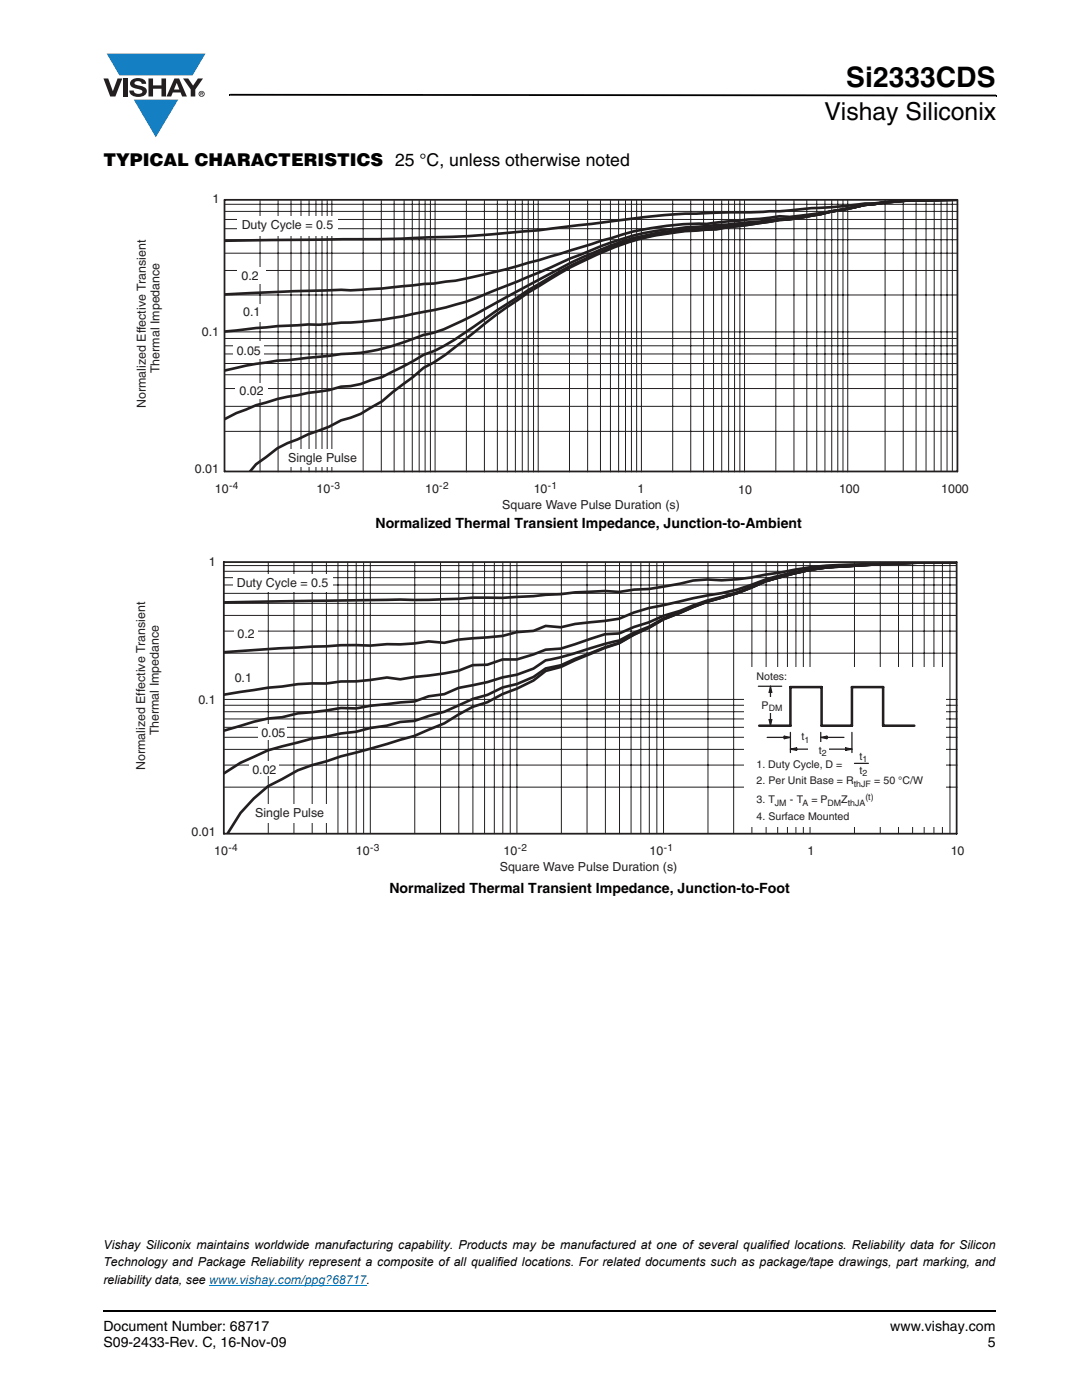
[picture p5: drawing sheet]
<svg xmlns="http://www.w3.org/2000/svg" width="216mm" height="279mm" viewBox="0 0 216 279" stroke-linecap="round" stroke-linejoin="round" font-family="sans-serif">
<path d="M20.5 261.5h.1v.4h-.1z" fill="#000"/>
<path d="M20.6 261.7h178.2" fill="none" stroke="#000" stroke-width=".36"/>
<path d="M20.6 10.7h20.4v16.7h-20.4z" fill="#fff"/>
<g fill="#147fc3">
<path d="M21.3 10.7h19.7l-2.6 4.4h-3.8h-10.8z"/>
<path d="M26.7 19.9h8.9l-4.5 7.5z"/>
</g>
<g fill="#231f20">
<path d="M20.6 15.7h1l.9 2.5 1-2.5h.9l-1.4 3.6h-1z"/>
<path d="M24.6 15.7h.9v3.6h-.9z"/>
<path d="M26.3 16a2.1 2.1 0 0 1 2.8 .3l.1 .4h-.9a.79 .79 0 0 0-.7-.5 .79 .79 0 0 0-.8 .4l.3 .3 1 .2a1.08 1.08 0 0 1 1.2 1.1 1.08 1.08 0 0 1-1.1 1.1 1.73 1.73 0 0 1-2.4-1.2h.9a.96 .96 0 0 0 .8 .6 .96 .96 0 0 0 .9-.4 1.31 1.31 0 0 0-1.2-.6 1.03 1.03 0 0 1-1.1-.6 1.03 1.03 0 0 1 .2-1.1z"/>
<path d="M29.6 15.7h.9v1.3h1.7v-1.3h.9v3.6h-.9v-1.6h-1.7v1.6h-.9z"/>
<path d="M36.5 15.7h1.1l.9 1.4 1-1.4h1l-1.5 2.2v1.4h-.9v-1.4z"/>
<path d="M35.3 16.5l.5 1.4h-1.1zM34.8 15.7l-1.6 3.6h1l.3-.8h1.5l.3 .8h1l-1.6-3.6z"/>
<path d="M39.8 18.7a.46 .46 0 0 1 .9 0 .46 .46 0 0 1-.9 0zM39.6 18.7a.6 .6 0 0 0 1.2 0 .6 .6 0 0 0-1.2 0z"/>
<path d="M40.1 18.5h.2v.2h-.2zM40 18.4v.7h.1v-.3l.4 .3-.2-.3 .2-.2-.1-.2z"/>
</g>
<path d="M45.7 18.7h.2v.4h-.2zM45.9 18.7l152.9 .2v.3l-152.9-.1zM198.8 18.9h.1v.3h-.1z" fill="#000"/>
<path d="M41.7 256.5h31.4" fill="none" stroke="#007ec4" stroke-width=".2"/>
<path d="M27 38.4h166.3v63.8h-166.3z" fill="#fff"/>
<path d="M191 39.9h-2.1a107.6 107.6 0 0 0-16.4 1l-2.4 .6a246 246 0 0 1-31.2 4.2 53.3 53.3 0 0 0-22 5.3l-3.8 1.9-7.8 4.1a219.2 219.2 0 0 1-16.9 8.8l-1.9 .6a18.4 18.4 0 0 0-5.1 1.6 39.8 39.8 0 0 1-13.3 2.7l-6.6 .7a111.3 111.3 0 0 0-16.7 2.6M191 39.9h-2.1a106.8 106.8 0 0 0-16.4 1l-8.7 1.8a58.5 58.5 0 0 1-8.3 1.2l-7.2 1.1-6.5 .7a62.9 62.9 0 0 0-18.6 3.2 93.4 93.4 0 0 0-20 10.5l-4.1 2.6-3.9 2.7a58.4 58.4 0 0 1-8.6 5.4l-2.1 .7-2.1 1.3-6.2 3.2-2.2 .6-2 .7-2.1 .5-1.8 .1-2.4 .6-4.2 .6-6.2 1.2-4.2 1.3-3.9 1.5-2.4 1.3M191 39.9h-2.1a106.8 106.8 0 0 0-16.4 1l-8.7 1.8a58.5 58.5 0 0 1-8.3 1.2l-12.6 1.9a62.2 62.2 0 0 0-19.6 3.3l-1.2 .5a90.1 90.1 0 0 0-18.9 10.3 157.3 157.3 0 0 0-12.4 9.4l-1.9 1.5-2.3 1.5-2.1 1.1-2.1 1.9-4.1 3-2.1 1.8-4.2 2.5-3.9 1.3-2.4 1.3-4.2 1.5-6.2 2.8-4.2 3.2-1.2 1.4M191.1 39.9a170.7 170.7 0 0 0-21.7 1.1l-7.5 .5-6.3 .7-3.1 .1a291.8 291.8 0 0 0-23 .9l-13.6 1.7a323.5 323.5 0 0 1-34.9 2.7l-36.2 .4M191.1 39.9h-2a96.5 96.5 0 0 0-17.7 1.3l-5 .9-5 .7a25.1 25.1 0 0 1-5.8 .4l-3.9 .5-6.6 .5-4.1 .5a57.4 57.4 0 0 0-18.9 2.8l-8.3 2.5a196.5 196.5 0 0 1-22.9 6l-8.5 1a147 147 0 0 1-16.6 .9l-21 .9M191.1 39.9h-2a108.6 108.6 0 0 0-16.5 1l-8.7 1.8a44 44 0 0 1-8.3 1l-2 .2a232.2 232.2 0 0 1-16.9 1.5l-2 .3a52 52 0 0 0-18.9 5.1l-2 .8-10.5 4.6-4.1 1.6a65.2 65.2 0 0 1-16.8 4.9l-6.1 1.1-4.3 .4-3.9 .2-4.4 .4-2.2-.1-6.1 .4-10.6 1.1" fill="none" stroke="#231f20" stroke-width=".53"/>
<g fill="none" stroke="#231f20" stroke-width=".2">
<path d="M51.9 40v54.2M55.5 40v54.2M58.1 40v54.2M60.1 40v54.2M61.7 40v54.2M63 40v54.2M64.3 40v54.2M65.3 40v54.2M66.2 40v54.2M72.5 40v54.2M76.1 40v54.2M78.6 40v54.2"/>
<path d="M80.6 40v54.2M82.3 40v54.2M83.6 40v54.2M84.8 40v54.2M85.9 40v54.2M86.8 40v54.2M93.1 40v54.2M96.7 40v54.2M99.2 40v54.2M101.2 40v54.2M102.8 40v54.2M104.2 40v54.2"/>
<path d="M105.4 40v54.2M106.5 40v54.2M107.4 40v54.2M113.6 40v54.2M117.3 40v54.2M119.8 40v54.2M121.8 40v54.2M123.4 40v54.2M124.8 40v54.2M126 40v54.2M127 40v54.2M128 40v54.2"/>
<path d="M134.2 40v54.2M137.8 40v54.2M140.4 40v54.2M142.4 40v54.2M144 40v54.2M145.4 40v54.2M146.6 40v54.2M147.6 40v54.2M148.6 40v54.2M154.8 40v54.2M158.4 40v54.2M161 40v54.2"/>
<path d="M163 40v54.2M164.6 40v54.2M166 40v54.2M167.2 40v54.2M168.2 40v54.2M169.2 40v54.2M176.6 39.9v54.2M180.2 39.9v54.2M182.8 39.9v54.2M184.8 39.9v54.2M186.4 39.9v54.2M187.8 39.9v54.2"/>
<path d="M189 39.9v54.2M190 39.9v54.2M44.9 43.8h146.2M44.9 42.2h146.2M44.9 45.6h146.2M44.9 58.9h146.2M44.9 54h146.2M44.9 50.5h146.2M44.9 47.8h146.2M44.9 40.8h146.2M44.9 66.2h146M44.9 77.5h146"/>
<path d="M44.9 74.8h146M44.9 72.5h146M44.9 70.6h146M44.9 69h146M44.9 67.5h146M44.9 86.1h146M44.9 81.1h146"/>
</g>
<g fill="#fff">
<path d="M47.4 53.4h5.7v3.3h-5.7z"/>
<path d="M47.7 60.6h5.2v3.6h-5.2z"/>
<path d="M47.3 43.1h20.1v3.8h-20.1z"/>
<path d="M56.7 89.6h14.8v3.5h-14.8z"/>
<path d="M47 76.4h6.4v3.1h-6.4z"/>
<path d="M46.5 68.2h6.1v3.4h-6.1z"/>
</g>
<path d="M191 39.9h-146.2v54.2h146.2M191 39.9v54.2" fill="none" stroke="#231f20" stroke-width=".35"/>
<path d="M26.8 110.7h165.6v63.8h-165.6z" fill="#fff"/>
<path d="M190.8 112.2h-5.9l-11.7 .4a76.6 76.6 0 0 0-17.5 1.7l-2.9 .4a37.6 37.6 0 0 1-11.6 .9l-2.9 .3-2.6 .6-6.2 1-3 .2-3 .4-2.8-.2-5.9 .3-8.3 .8a98.3 98.3 0 0 1-12.2 .3l-8.8 .4h-5.6l-35.2 .5M190.8 112.2a314.8 314.8 0 0 0-28.3 1.3 56.5 56.5 0 0 0-12.6 3.2l-2.8 1-3.1 .7a109.3 109.3 0 0 0-11.6 2.4l-2.9 .5-3 .9-3 1.3-8.7 1-2.9 .7-3-.3-2.4 1-3.4 .3-2.8 .7-8.8 .8-2.8 .6-3.2-.3-2.8 .4-2.8 .2h-2.7l-3.3 .2-2.8-.1a500.9 500.9 0 0 0-26.4 1.5M190.8 112.2a314.1 314.1 0 0 0-27.1 1.2 81 81 0 0 0-10.9 2.6 55 55 0 0 1-11.6 3.8l-5.5 2.1-3.3 1-2.9 1.3-3 .9-3 1.3-2.8 .2-8.8 2.8-3 .3-2.4 .9-3.4 1h-2.8l-3 1.1h-3l-2.8 1.2-2.8 .5-8.8 1.2-2.7-.4-6.1 .8h-3.1l-2.9 .4-5.7 .1-3.1 .5-2.8 .2-8.8 1.4M190.8 112.2a280.3 280.3 0 0 0-28.3 1.4 63.5 63.5 0 0 0-15.4 4.8 54.9 54.9 0 0 0-11.4 3.8l-3.3 1.2-2.9 1.7-3 1.2-3 1.5-4.9 1.3a66.2 66.2 0 0 1-9.7 2.7l-2.4 1.6-3.4 1.3-2.8 .5-3 .9-5.8 1.2-2.8 1.2-3.2 .5-2.8 1-8.8 .8-2.8 .6-3.1-.1-2.9 .5-5.7 .6-3.1 .7-2.8 .3-2.9 .6-5.9 1.8M190.8 112.2a280.3 280.3 0 0 0-28.3 1.4 63.5 63.5 0 0 0-15.4 4.8l-5.9 1.7-2.9 1-5.9 2.5-2.9 1.6-3 1.4-3 1.7-2.8 .9-5.9 2.3-2.9 1.3-3 .6-2.4 1.7-3.4 1.4-2.8 .7-3 1.5-3 .8-5.6 2.5-6 1.9-2.8 .2-2.7 .7-3.3 .5-2.8 .7-3.1 .4-2.9 .6-2.8 .4-6 1.5-2.8 .8-5.5 2.5-3.3 2.2M190.8 112.2a280.3 280.3 0 0 0-28.3 1.4 63.5 63.5 0 0 0-15.4 4.8l-5.9 1.7-8.8 3.5-2.9 1.7-3 1.4-3 1.7a102.7 102.7 0 0 0-11.6 4.7l-3 .8-2.4 1.9-3.4 1.6-2.8 1.1-3 1.6-3 1-5.6 3.3-6 2.5-8.8 2.5-5.9 1.5-2.9 1-2.8 .8-2.9 1-5.9 3.2-2.9 2.5-2.6 2.8-2.7 4.3" fill="none" stroke="#231f20" stroke-width=".53"/>
<g fill="none" stroke="#231f20" stroke-width=".2">
<path d="M44.6 116.7h146.2M44.6 115.3h146.2M44.6 118.4h146.2M44.6 114h146.2M44.6 112.9h146.2M53.5 112.2v54.2M58.7 112.2v54.2M62.3 112.2v54.2M65.1 112.2v54.2M67.4 112.2v54.2M69.4 112.2v54.2M71.1 112.2v54.2"/>
<path d="M72.6 112.2v54.2M73.9 112.2v54.2M82.8 112.2v54.2M87.9 112.2v54.2M91.5 112.2v54.2M94.4 112.2v54.2M96.7 112.2v54.2M98.6 112.2v54.2M100.3 112.2v54.2M101.8 112.2v54.2M103.1 112.2v54.2M112 112.2v54.2"/>
<path d="M117.1 112.2v54.2M120.8 112.2v54.2M123.6 112.2v54.2M125.9 112.2v54.2M127.9 112.2v54.2M129.6 112.2v54.2M131.1 112.2v54.2M132.4 112.2v54.2M141.3 112.2v54.2M146.4 112.2v54.2M150 112.2v54.2M152.9 112.2v54.2"/>
<path d="M155.2 112.2v54.2M157.1 112.2v54.2M158.8 112.2v54.2M160.3 112.2v54.2M161.6 112.2v54.2M170.5 112.2v54.2M175.6 112.2v54.2M179.3 112.2v54.2M182.1 112.2v54.2M184.4 112.2v54.2M186.4 112.2v54.2M188 112.2v54.2"/>
<path d="M189.6 112.2v54.2M44.6 130.4h146.2M44.6 126h146.2M44.6 122.8h146.2M44.6 120.4h146.2M44.8 139.6h146.2M44.8 157.1h146.2M44.8 152.7h146.2M44.8 149.6h146.2M44.8 147.1h146.2M44.8 145.2h146.2M44.8 143.5h146.2"/>
<path d="M44.8 142h146.2M44.8 140.7h146.2"/>
</g>
<g fill="#fff">
<path d="M46.8 125.1h4.6v3.4h-4.6z"/>
<path d="M46.7 114.5h19.7v3.5h-19.7z"/>
<path d="M51 160.5h15.5v3.6h-15.5z"/>
<path d="M49.8 152h5.8v2.9h-5.8z"/>
<path d="M51.6 144.5h5.7v3.1h-5.7z"/>
</g>
<path d="M44.7 112.2v54.2M44.7 112.2h146.2v54.2h-146.2" fill="none" stroke="#231f20" stroke-width=".35"/>
<path d="M148.6 133.1h40.1v31.8h-40.1z" fill="#fff"/>
<path d="M151.3 137h4.7M157.7 146.2v4M163.8 146.2v2M170 146.2v4" fill="none" stroke="#231f20" stroke-width=".25"/>
<path d="M157.7 149.5l1.2-.2v.4z" fill="#231f20"/>
<path d="M157.7 149.5l1.2-.2v.4zM158.6 149.5h3.8" fill="none" stroke="#231f20" stroke-width=".25"/>
<path d="M168.7 149.3l1.3 .2-1.3 .2z" fill="#231f20"/>
<path d="M165.4 149.5h3.7M168.7 149.3l1.3 .2-1.3 .2z" fill="none" stroke="#231f20" stroke-width=".25"/>
<path d="M156.5 146.9l1.2 .3-1.2 .2z" fill="#231f20"/>
<path d="M153.1 147.2h3.7M156.5 146.9l1.2 .3-1.2 .2z" fill="none" stroke="#231f20" stroke-width=".25"/>
<path d="M163.8 147.2l1.2-.3v.5z" fill="#231f20"/>
<path d="M163.8 147.2l1.2-.3v.5zM164.6 147.2h3.8" fill="none" stroke="#231f20" stroke-width=".25"/>
<g fill="#fff">
<path d="M158.2 145.5h4.1v2.6h-4.1z"/>
<path d="M161.3 148.2h4v2.5h-4z"/>
</g>
<path d="M153.5 143.6h.5l-.3 1.2z" fill="#231f20"/>
<path d="M153.5 143.6h.5l-.3 1.2zM153.7 140.3v3.7" fill="none" stroke="#231f20" stroke-width=".25"/>
<path d="M153.7 137l.3 1.2h-.5z" fill="#231f20"/>
<path d="M153.7 137l.3 1.2h-.5zM153.7 137.8v3.6" fill="none" stroke="#231f20" stroke-width=".25"/>
<path d="M151.6 139.1h5.2v3.2h-5.2z" fill="#fff"/>
<path d="M151.5 144.8h6.2v-7.7h6.2v7.7h6.1v-7.7h6.2v7.7h6.2" fill="none" stroke="#231f20" stroke-width=".51"/>
<path d="M170.5 152.3h2.8" fill="none" stroke="#231f20" stroke-width=".25"/>
<text font-size="5.6" x="168.9" y="17.4">Si2333CDS</text>
<text font-size="4.9" x="164.5" y="24">Vishay Siliconix</text>
<text font-size="3.5" x="20.6" y="33">TYPICAL CHARACTERISTICS 25 °C, unless otherwise noted</text>
<g font-size="2.8">
<text x="74.9" y="105.4">Normalized Thermal Transient Impedance, Junction-to-Ambient</text>
<text x="77.7" y="178.1">Normalized Thermal Transient Impedance, Junction-to-Foot</text>
<text x="20.6" y="265.6">Document Number: 68717</text>
<text x="20.6" y="268.8">S09-2433-Rev. C, 16-Nov-09</text>
<text x="177.7" y="265.6">www.vishay.com</text>
<text x="197.1" y="268.8">5</text>
</g>
<g font-size="2.5" fill="#231f20">
<text x="42.4" y="40.5">1</text>
<text x="48.2" y="45.6">Duty Cycle = 0.5</text>
<text x="48.2" y="55.9">0.2</text>
<text x="48.5" y="63.1">0.1</text>
<text x="40.3" y="67">0.1</text>
<text x="47.2" y="70.8">0.05</text>
<text x="31.8" y="74.5" transform="rotate(-90 31.8 74.5)">Thermal Impedance</text>
<text x="29.1" y="81.4" transform="rotate(-90 29.1 81.4)">Normalized Effective Transient</text>
<text x="47.8" y="78.9">0.02</text>
<text x="38.9" y="94.4">0.01</text>
<text x="57.5" y="92.1">Single P</text>
<text x="66.7" y="92.1">ulse</text>
<text x="42.9" y="98.3">10</text>
<text x="63.2" y="98.3">10</text>
<text x="84.8" y="98.3">10</text>
<text x="100.2" y="101.6">Square Wave Pulse Duration (s)</text>
<text x="106.5" y="98.3">10</text>
<text x="127.2" y="98.3">1</text>
<text x="147.3" y="98.5">10</text>
<text x="167.4" y="98.3">100</text>
<text x="187.8" y="98.3">1000</text>
<text x="41.7" y="112.9">1</text>
<text x="47.2" y="117.1">Duty Cycle = 0.5</text>
<text x="47.4" y="127.2">0.2</text>
<text x="46.8" y="136.1">0.1</text>
<text x="39.6" y="140.4">0.1</text>
<text x="31.7" y="146.8" transform="rotate(-90 31.7 146.8)">Thermal Impedance</text>
<text x="52.2" y="147">0.05</text>
<text x="29" y="153.7" transform="rotate(-90 29 153.7)">Normalized Effective Transient</text>
<text x="50.4" y="154.5">0.02</text>
<text x="38.2" y="166.8">0.01</text>
<text x="50.9" y="163">Single Pulse</text>
<text x="42.7" y="170.6">10</text>
<text x="71" y="170.6">10</text>
<text x="99.7" y="173.9">Square Wave Pulse Duration (s)</text>
<text x="100.5" y="170.6">10</text>
<text x="129.6" y="170.6">10</text>
<text x="161.2" y="170.6">1</text>
<text x="189.7" y="170.6">10</text>
</g>
<g font-size="2.5">
<text x="20.6" y="249.2">Vishay Siliconix maintains worldwide manufacturing capability. Products may be manufactured at one of several qualified locations. Reliability data for Silicon</text>
<text x="20.6" y="256.2">reliability data, see www.vishay.com/ppg?68717.</text>
<text x="20.6" y="252.7">Technology and Package Reliability represent a composite of all qualified locations. For related documents such as package/tape drawings, part marking, and</text>
</g>
<g font-size="2.1" fill="#231f20">
<text x="150.9" y="135.7">Notes:</text>
<text x="152" y="141.4">P</text>
<text x="159.9" y="147.8">t</text>
<text x="150.9" y="153.3">1. Duty Cycle, D =</text>
<text x="163.4" y="150.4">t</text>
<text x="171.5" y="151.6">t</text>
<text x="171.5" y="154.4">t</text>
<text x="150.9" y="156.6">2. Per Unit Base = R</text>
<text x="150.9" y="160.3">3. T</text>
<text x="157.6" y="160.3">- T</text>
<text x="161.9" y="160.3">= P</text>
<text x="167.9" y="160.3">Z</text>
<text x="174.5" y="156.6">= 50 °C/</text>
<text x="182.2" y="156.6">W</text>
<text x="150.9" y="163.7">4. Surface Mounted</text>
</g>
<g font-size="2" fill="#231f20">
<text x="45.7" y="97.6">-4</text>
<text x="66" y="97.6">-3</text>
<text x="87.7" y="97.6">-2</text>
<text x="109.3" y="97.6">-1</text>
<text x="45.6" y="169.9">-4</text>
<text x="73.9" y="169.9">-3</text>
<text x="103.3" y="169.9">-2</text>
<text x="132.4" y="169.9">-1</text>
</g>
<g font-size="1.8" fill="#231f20">
<text x="153.4" y="141.9">DM</text>
<text x="160.5" y="148.2">1</text>
<text x="164" y="150.9">2</text>
<text x="172.1" y="152.1">1</text>
<text x="172.1" y="154.9">2</text>
<text x="154.6" y="160.8">JM</text>
<text x="160.1" y="160.8">A</text>
<text x="165.1" y="160.8">DM</text>
<text x="169.2" y="160.8">thJA</text>
<text x="170.4" y="157">thJF</text>
<text x="172.7" y="159.7">(t)</text>
</g>
</svg>
